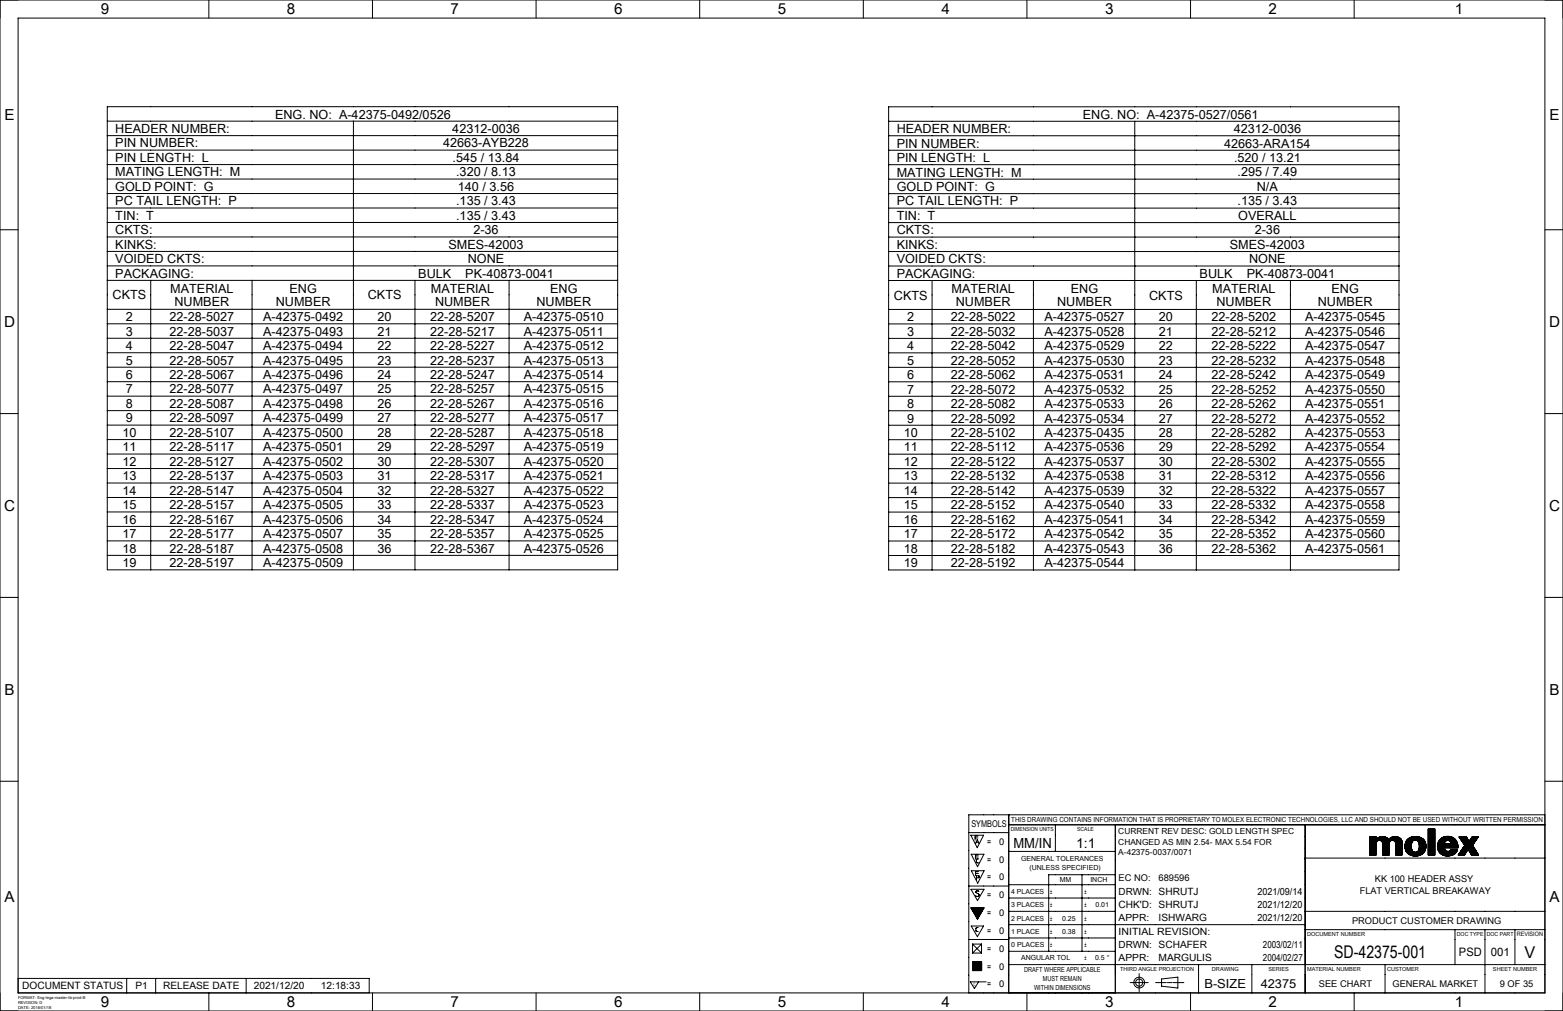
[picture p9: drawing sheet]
<svg xmlns="http://www.w3.org/2000/svg" width="432mm" height="279mm" viewBox="0 0 432 279" stroke-linecap="round" stroke-linejoin="round" font-family="sans-serif">
<g fill="none" stroke="#000" stroke-width=".28">
<path d="M0 0h431.8v279.4h-431.8zM5 5h421.8v269.4h-421.8zM57.7 0v5M102.9 0v5M148.1 0v5M193.3 0v5M238.5 0v5M283.7 0v5M328.9 0v5M374.1 0v5M29.6 29.5h141v128h-141zM29.6 33.5h141"/>
<path d="M29.6 37.5h141M97.6 33.5v124M245.5 29.5h141v128h-141zM245.5 33.5h141M245.5 37.5h141M313.5 33.5v124M29.6 41.5h141M29.6 45.5h141M29.6 49.5h141M29.6 53.5h141M29.6 57.5h141M245.5 41.5h141"/>
<path d="M245.5 45.5h141M245.5 49.5h141M245.5 53.5h141M245.5 57.5h141M0 63.5h5M29.6 73.5h141M29.6 77.5h141M29.6 61.5h141M29.6 65.5h141M29.6 69.5h141M41.6 77.5v80M69.6 77.5v80"/>
<path d="M114.6 77.5v80M140.6 77.5v80M245.5 61.5h141M245.5 65.5h141M245.5 69.5h141M245.5 73.5h141M245.5 77.5h141M257.5 77.5v80M285.5 77.5v80M330.5 77.5v80M356.5 77.5v80M426.8 63.5h5"/>
<path d="M29.6 85.5h141M29.6 89.5h141M29.6 93.5h141M29.6 97.5h141M245.5 85.5h141M245.5 89.5h141M245.5 93.5h141M245.5 97.5h141M0 114.3h5M29.6 101.5h141M29.6 105.5h141M29.6 109.5h141"/>
<path d="M29.6 113.5h141M29.6 117.5h141M245.5 101.5h141M245.5 105.5h141M245.5 109.5h141M245.5 113.5h141M245.5 117.5h141M426.8 114.3h5M29.6 137.5h141M29.6 121.5h141M29.6 125.5h141M29.6 129.5h141"/>
<path d="M29.6 133.5h141M245.5 137.5h141M245.5 121.5h141M245.5 125.5h141M245.5 129.5h141M245.5 133.5h141M29.6 141.5h141M29.6 145.5h141M29.6 149.5h141M29.6 153.5h141M245.5 141.5h141M245.5 145.5h141"/>
<path d="M245.5 149.5h141M245.5 153.5h141M0 165.1h5M426.8 165.1h5M0 215.9h5M426.8 215.9h5M267.6 230.1h11.1M268.2 230.8h3.5l-1.7 3.5zM268.3 236.1h3.5l-1.7 3.4zM269.4 231.6h.8M269.5 236.8h.7M269.5 233.1l.5-1.1 .4 1.1"/>
<path d="M269.7 232.8h.6M270.2 231.1h-.8v1.1M270.2 236.3h-.7v1.1M270.4 237.4h-.5l-.2 .3 .1 .6 .6 .2M278.7 225.2v49.2M278.7 227.9h148.1M278.7 235.3h29.4M291.6 227.9v7.4M308.1 227.9v46.5M360.6 227.9v46.5M360.6 237.1h66.2M378.4 236.3h1.8v-3.2a.89 .89 0 0 1 .9-.9 .89 .89 0 0 1 .9 .9v3.2"/>
<path d="M378.4 235.6l1.8-1.8-1.8 1.9M378.4 235.1l1.8-1.8-1.8 1.9M378.4 231.3h1.8M378.4 231.3v5M378.4 231.3h.1M378.5 231.3l-.1 .1M378.6 236.3l1.6-1.6-1.6 1.6M378.6 231.3l-.2 .2M378.7 231.3l-.3 .3M378.8 231.3l-.4 .4M378.9 231.3l-.5 .5M379.1 231.3l-.7 .7"/>
<path d="M379.2 231.3l-.8 .8M379.4 231.3l-1 1M379.5 231.3l-1.1 1.1M379.7 231.3l-1.3 1.3M379.8 231.3l-1.4 1.4M380 231.3l-1.6 1.6 1.6-1.6M380.1 231.3l-1.7 1.7M380.2 236.2l-.1 .1M380.2 236.1l-.2 .2M380.2 236l-.3 .3M380.2 235.9l-.4 .4M380.2 235.8l-.5 .5"/>
<path d="M380.2 235.7l-.5 .6 .5-.5M380.2 235.6l-.7 .7M380.2 235.5l-.8 .8M380.2 235.4l-.9 .9M380.2 235.3l-1 1M380.2 235.2l-1.1 1.1M380.2 235.1l-1.2 1.2M380.2 235l-1.3 1.3M380.2 234.8l-1.4 1.5 1.4-1.4M380.2 234.5l-1.8 1.8M380.2 234.4l-1.8 1.9M380.2 234.4l-1.8 1.8"/>
<path d="M380.2 234.2l-1.8 1.9M380.2 234.1l-1.8 1.9M380.2 234.1l-1.8 1.8M380.2 233.9l-1.8 1.9M380.2 233.6l-1.8 1.9M380.2 233.6l-1.8 1.8M380.2 233.5l-1.8 1.8M380.2 233.2l-1.8 1.8M380.2 231.3v.7a2.29 2.29 0 0 1 3.5 0M380.2 233l-1.8 1.9M380.2 231.9l-1.8 1.8M380.2 231.8l-1.8 1.8"/>
<path d="M380.2 231.7l-1.8 1.8M380.2 231.6l-1.8 1.9M380.2 231.5l-1.8 1.8M380.2 231.4l-1.8 1.8M380.2 231.3l-1.8 1.9M380.2 233l-1.8 1.8M380.3 232.8l-1.9 1.9M380.3 232.7l-1.9 1.9M380.6 231.6l-2.2 2.2M380.9 231.4l-2.5 2.5M381 231.4l-2.6 2.6M381.2 231.3l-2.8 2.8"/>
<path d="M381.4 231.2l-3 3M381.5 231.2l-3.1 3.1M381.6 231.2l-3.2 3.2M381.7 232.5l1.2-1.1-1.2 1.1M381.7 231.2l-3.3 3.3M381.8 231.2l-1.2 1.2M381.9 231.2l-1.2 1.1M382 236.3h1.8M382 231.2l-1.1 1.1M382.1 231.2l-1.1 1M382.2 231.2l-1.1 1M382.3 231.2l-1 1.1 1.1-1.1"/>
<path d="M382.4 236.3l1.4-1.3-1.3 1.3M382.7 231.3l-1.1 1.1 1-1.1-1.2 1M382.9 231.4l-1.1 1.2M383 231.5l-1.2 1.1M383.1 231.5l-1.2 1.2M383.1 231.5l-1.2 1.3M383.2 231.6l-1.3 1.3M383.3 236.3l.5-.4-.4 .4M383.3 231.7l-1.3 1.3M383.4 231.7l-1.4 1.5M383.5 231.8l-1.5 1.5M383.6 231.9l-1.6 1.6"/>
<path d="M383.6 231.9l-1.6 1.7M383.7 232l-1.7 1.6M383.8 233.1a.89 .89 0 0 1 .9-.9 .89 .89 0 0 1 .9 .9M383.8 236.2v.1M383.8 236.1l-.2 .2M383.8 236l-.3 .3M383.8 235.7l-.6 .6M383.8 235.6l-.7 .7M383.8 235.5l-.8 .8M383.8 235.4l-.9 .9M383.8 235.3l-1 1M383.8 235.2l-1.1 1.1"/>
<path d="M383.8 235.1l-1.2 1.2M383.8 234.8l-1.5 1.5M383.8 234.6l-1.7 1.7M383.8 234.5l-1.8 1.8M383.8 234.3l-1.8 1.9M383.8 234.2l-1.8 1.9M383.8 234.2l-1.8 1.8M383.8 234l-1.8 1.9M383.8 234l-1.8 1.8M383.8 233.9l-1.8 1.8M383.8 233.7l-1.8 1.9M383.8 233.7l-1.8 1.8"/>
<path d="M383.8 233.6l-1.8 1.8M383.8 233.4l-1.8 1.9M383.8 233.3l-1.8 1.9 1.8-1.8M383.8 233.1l-1.8 1.9M383.8 233.1l-1.8 1.8M383.8 233.1v3.2M383.8 232.9l-1.8 1.9M383.8 232.9l-1.8 1.8M384 232.6l-2 2.1M384.2 231.5l-2.2 2.3M384.5 231.4l-2.5 2.5M384.6 231.3l-2.6 2.6"/>
<path d="M384.8 231.3l-2.8 2.8M384.8 231.2l-2.8 2.9M385 231.2l-3 3M385 232.3l1.2-1-1.1 1.1M385.1 231.2l-3.1 3.2M385.2 231.2l-3.2 3.2M385.3 231.2l-3.3 3.3M385.5 231.2l-1.3 1.2M385.5 231.2l-1.1 1.1M385.6 236.3h1.7M385.6 233.1v3.2M385.6 231.2l-1.1 1.1"/>
<path d="M385.7 231.2l-1.1 1M385.8 231.2l-1.1 1M385.9 231.2l-1.1 1M385.9 231.2l-1 1.1M386 231.3l-1 1M386.2 231.3l-1 1.1M386.3 231.4l-1.1 1M386.4 231.4l-1.1 1M386.5 231.4l-1.1 1.2 1.1-1.1M386.5 236.3l.8-.8-.8 .8M386.6 231.5l-1.2 1.1M386.6 231.5l-1.1 1.2"/>
<path d="M386.7 231.6l-1.2 1.2M386.8 231.7l-1.2 1.2M386.8 231.7l-1.2 1.3M386.9 231.8l-1.3 1.3M387 231.8a2.3 2.3 0 0 0-3.3 .2M387 231.8l.3 .8v3.7M387 231.8l-1.4 1.5M387 231.9l-1.4 1.5M387.1 231.9l-1.5 1.5M387.1 232l-1.5 1.6M387.2 232l-1.6 1.7 1.6-1.6M387.2 232.2l-1.6 1.7"/>
<path d="M387.3 232.2l-1.7 1.8M387.3 232.3l-1.7 1.7M387.3 232.4l-1.7 1.8M387.3 232.5l-1.7 1.7M387.3 234.9l-1.3 1.4M387.3 234.8l-1.4 1.5M387.3 234.7l-1.6 1.6M387.3 234.6l-1.6 1.7M387.3 234.5l-1.7 1.8M387.3 234.4l-1.7 1.8M387.3 234.3l-1.7 1.8M387.3 234.2l-1.7 1.8"/>
<path d="M387.3 234.2l-1.7 1.7M387.3 234l-1.7 1.8M387.3 233.9l-1.7 1.8M387.3 233.9l-1.7 1.7M387.3 233.7l-1.7 1.8M387.3 233.6l-1.7 1.8M387.3 233.6l-1.7 1.7M387.3 233.4l-1.7 1.8M387.3 233.3l-1.7 1.8M387.3 233.3l-1.7 1.7M387.3 233.1l-1.7 1.8M387.3 233.1l-1.7 1.7"/>
<path d="M387.3 233l-1.7 1.8M387.3 232.8l-1.7 1.8M387.3 232.8l-1.7 1.7M387.3 232.7l-1.7 1.8M387.3 232.5l-1.7 1.8M387.3 236.3h.1M387.3 236.2l-.1 .1M387.3 236.1l-.2 .2M387.3 236l-.2 .3M387.3 235.9l-.4 .4M387.3 235.8l-.5 .5M387.3 235.7l-.6 .6"/>
<path d="M387.3 235.6l-.7 .7M387.3 235.3l-1 1M387.3 235.2l-1.1 1.1M387.3 235.1l-1.1 1.2M387.3 235l-1.3 1.3M388.5 235.3l.6 .7M389 231.8l-.3 .4M389.2 231.7l-.7 .7M389.3 236.1l.9-.9-.9 .9M389.5 231.5l-1.1 1.1M389.7 231.4l-1.4 1.4M389.8 231.4l-1.5 1.5"/>
<path d="M389.9 234l-1.4 1.4M389.9 233.9l-1.4 1.4M389.9 233.8l-1.4 1.5M389.9 233.7l-1.5 1.5M389.9 234.1l-1.3 1.4M389.9 234.2l-1.3 1.3M389.9 233.5l-1.5 1.6 1.5-1.5M389.9 234.3l-1.2 1.3M389.9 233.4l-1.6 1.6M389.9 234.4l-1.2 1.2M389.9 234.4l-1.2 1.3M389.9 233.3l-1.6 1.7"/>
<path d="M390 234.5l-1.2 1.2M390 231.3l-1.8 1.8M390 233.1l-1.7 1.8M390 234.6l-1.1 1.2 1.1-1.1M390 233l-1.7 1.8M390 234.7l-1.1 1.2M390 232.9l-1.8 1.8M390.1 234.8l-1.1 1.1M390.1 231.3l-1.9 1.9M390.1 234.9l-1.1 1M390.1 235l-1 1M390.1 232.7l-1.9 1.9"/>
<path d="M390.2 235.1l-1 1M390.2 231.3l-2 2M390.3 235.2l-.9 1M390.4 235.3l-.9 .9M390.4 231.2l-2.2 2.2M390.4 235.4l-.9 .8M390.4 231.2l-2.3 2.3M390.5 235.4l-.9 .9M390.5 235.4l-.8 .9M390.6 231.2l-2.5 2.4M390.6 235.5l-.9 .8M390.7 235.5l-.9 .9 1-.9"/>
<path d="M390.7 231.2l-2.6 2.6M390.8 231.2l-2.7 2.6M390.9 235.5l-1 .9M390.9 231.2l-2.8 2.8M390.9 235.5l-.9 .9M391 235.5l-.9 .9M391 231.2l-2.9 2.9M391.1 231.2l-3 2.9M391.2 235.5l-1 1M391.2 231.2l-3.1 3M391.2 235.5l-.9 1M391.3 231.2l-3.1 3.1"/>
<path d="M391.4 231.2l-3.2 3.2M391.4 235.4l-1.1 1.1M391.5 231.2l-3.3 3.3M391.6 232.4l1-.9-.9 .9M391.6 231.2l-1.1 1.1M391.7 231.2l-1 1M391.8 231.2l-.9 1M391.9 231.3l-1 .9M391.9 232.8a1.1 1.1 0 0 0-1.4-.5 1.1 1.1 0 0 0-.6 1.3l.2 1.3M391.9 232.8a2.16 2.16 0 0 1-.6 2.7 .98 .98 0 0 1-1.2-.6M391.9 231.3l-.8 .9M391.9 232.9l1.2-1.1-1.1 1.1"/>
<path d="M392 234.8l1.8-1.8-1.9 2M392 231.3l-.9 .9M392.1 234.4l1.6-1.6-1.7 1.7M392.1 233.3l1.3-1.2-1.3 1.3M392.1 231.3l-.9 .9M392.2 231.3l-.8 .9 .9-.8M392.5 231.5l-1.1 .8M392.7 231.6l-1 .9M392.7 231.6l-.9 .9M392.8 231.6l-1 1M392.9 231.7l-1 1 1-1M392.9 231.7a2.97 2.97 0 0 0-4.8 2.2l.4 1.4"/>
<path d="M392.9 231.7l.7 .7M392.9 236l-1 .5-1.1 .1-1.7-.6M393 231.7l-1.1 1.1M393.1 231.9l-1.1 1.1M393.2 231.9l-1.2 1.2M393.2 232l-1.2 1.2M393.3 232l-1.3 1.3M393.4 232.1l-1.3 1.4M393.5 232.2l-1.4 1.4M393.5 232.2l-1.4 1.5M393.5 235.4l-.6 .6M393.5 232.3l-1.4 1.5"/>
<path d="M393.6 232.4l-1.5 1.5M393.6 232.4a2.85 2.85 0 0 1-.7 3.6M393.6 232.4l-1.5 1.6M393.6 232.5l-1.5 1.6M393.7 235.2l-1 1M393.7 232.6l-1.6 1.6M393.7 232.6l-1.6 1.7M393.7 235.1l-1.2 1.1M393.8 232.9l-1.8 1.8M393.8 234.9l-1.5 1.4M393.8 234.8l-1.6 1.6M393.8 233.1l-2 2.1"/>
<path d="M393.9 234.6l-1.9 1.8M393.9 233.1l-3.4 3.4 1.1-1.2M393.9 233.2l-3.3 3.4M393.9 234.5l-2 2M393.9 233.3l-3.2 3.3M393.9 234.4l-2.1 2.1M393.9 233.4l-3.2 3.2M393.9 234.3l-2.2 2.2M393.9 233.5l-3.1 3.1M393.9 233.6l-3 3M393.9 234.1l-2.4 2.5M393.9 233.6l-2.9 3"/>
<path d="M394 234.1l-2.6 2.5M394 233.8l-2.9 2.8M394 233.9l-2.7 2.7M394 233.9l-2.8 2.7M394.6 234.8l1.8-1.7-1.8 1.8M394.6 233.4l1.8-1.7-1.8 1.9M394.6 229.5l.4-.4-.4 .5M394.6 229.1h1.8M394.6 229.1v7.2M394.6 229.1h.1M394.7 229.1l-.1 .2M394.8 229.1l-.2 .2"/>
<path d="M394.8 229.1l-.2 .3M394.9 229.1l-.3 .3M395.1 229.1l-.5 .6M395.2 229.1l-.6 .6M395.3 229.1l-.7 .8M395.4 229.1l-.8 .9M395.5 229.1l-.9 .9M395.6 229.1l-1 1.1M395.7 229.1l-1.1 1.2M395.8 229.1l-1.2 1.2M395.9 229.1l-1.3 1.3M396 229.1l-1.4 1.4"/>
<path d="M396.1 229.1l-1.5 1.5M396.2 229.1l-1.6 1.6M396.3 229.1l-1.7 1.7M396.4 236.2l-.2 .1M396.4 236l-.3 .3M396.4 235.9l-.4 .4M396.4 235.8l-.5 .5M396.4 235.7l-.6 .6M396.4 235.6l-.7 .7M396.4 235.5l-.8 .8M396.4 235.4l-.9 .9M396.4 235.3l-1 1"/>
<path d="M396.4 235.2l-1.1 1.1M396.4 235l-1.3 1.3M396.4 234.9l-1.4 1.4M396.4 234.7l-1.6 1.6M396.4 234.6l-1.7 1.7M396.4 234.4l-1.8 1.9M396.4 234.3l-1.8 1.9M396.4 234.3l-1.8 1.8M396.4 234.1l-1.8 1.9M396.4 234.1l-1.8 1.8M396.4 234l-1.8 1.8M396.4 233.8l-1.8 1.9"/>
<path d="M396.4 233.8l-1.8 1.8M396.4 233.7l-1.8 1.8M396.4 233.5l-1.8 1.9M396.4 233.5l-1.8 1.8M396.4 233.4l-1.8 1.8M396.4 233.3l-1.8 1.8M396.4 233.2l-1.8 1.9M396.4 232.9l-1.8 1.9M396.4 232.8l-1.8 1.8M396.4 232.7l-1.8 1.8M396.4 232.6l-1.8 1.9M396.4 232.5l-1.8 1.8"/>
<path d="M396.4 232.4l-1.8 1.8M396.4 232.3l-1.8 1.9M396.4 232.2l-1.8 1.8M396.4 232.1l-1.8 1.9M396.4 232l-1.8 1.9M396.4 231.9l-1.8 1.8M396.4 231.8l-1.8 1.9M396.4 231.5l-1.8 1.9M396.4 231.3l-1.8 2 1.8-1.9M396.4 231.2l-1.8 1.9M396.4 231.1l-1.8 1.9M396.4 231l-1.8 1.9"/>
<path d="M396.4 230.9l-1.8 1.9M396.4 230.8l-1.8 1.9M396.4 230.7l-1.8 1.9M396.4 230.6l-1.8 1.9M396.4 230.4l-1.8 2 1.8-1.9M396.4 230.4l-1.8 1.8M396.4 230.2l-1.8 1.9M396.4 230.1l-1.8 1.9M396.4 229.9l-1.8 2 1.8-1.8M396.4 229.8l-1.8 1.9M396.4 229.8l-1.8 1.8M396.4 229.6l-1.8 1.9"/>
<path d="M396.4 229.5l-1.8 1.9M396.4 229.5l-1.8 1.8M396.4 229.3l-1.8 1.9M396.4 229.3l-1.8 1.8M396.4 229.2l-1.8 1.8M396.4 229.1l-1.8 1.8M396.4 229.1v7.2h-1.8M397.1 234.2a2.92 2.92 0 0 0 2.5 2.3 2.92 2.92 0 0 0 3-1.7M397.3 232.7l-.2 1.5M398.2 231.6l-.6 .6M398.5 231.4l-1.1 1.1M398.8 231.3l-1.5 1.5"/>
<path d="M398.9 231.3l-1.6 1.6M399 231.2l-1.7 1.8M399.1 233.1l-1.8 1.9 1.8-1.8M399.1 234.4l-1.3 1.3 1.3-1.2M399.1 233l-1.8 1.9M399.1 232.9l-1.8 1.9M399.1 234.5l-1.2 1.3M399.1 234.6l-1.1 1.3 1.2-1.2M399.2 232.7l-2 2M399.2 234.8l-1.2 1.1M399.2 233.3l-1.8 1.8M399.2 231.2l-2 2"/>
<path d="M399.2 234.8l-1.1 1.2M399.3 234.9l-1.2 1.1M399.3 231.2l-2.1 2.1M399.3 234.9l-1.1 1.1M399.4 235l-1.1 1.1M399.4 233.3l-2 1.9M399.4 232.5a.9 .9 0 0 1 1-.1 .9 .9 0 0 1 .5 .9h-1.8zM399.4 235.1l-1.1 1M399.4 231.2l-2.2 2.2M399.5 233.3l-2 2 2-2M399.5 235.1l-1.1 1.1M399.5 231.2l-2.4 2.3"/>
<path d="M399.6 235.2l-1.1 1M399.6 231.1l-2.5 2.5M399.7 233.3l-2.2 2.1M399.7 231.1l-2.6 2.7M399.8 233.3l-2.2 2.2M399.8 235.3l-1.2 1M399.8 231.1l-2.7 2.7M399.9 235.3l-1.1 1.1M399.9 231.1l-2.8 2.8M400 233.3l-2.3 2.3M400 235.3l-1.2 1.1M400 231.1l-2.9 3"/>
<path d="M400.1 235.3l-1.2 1.1M400.1 233.3l-2.4 2.3M400.1 231.1l-3 3M400.1 233.3l-2.4 2.4M400.1 235.3l-1.1 1.1M400.2 231.1l-3.1 3.1M400.3 233.3l-1.1 1M400.3 235.3l-1.3 1.2M400.3 233.3l-1 1M400.3 231.2l-3.1 3.1M400.4 231.2l-3.2 3.2M400.4 233.3l-1.1 1"/>
<path d="M400.5 231.2l-3.3 3.3M400.5 235.1l-1.4 1.4M400.6 233.3l-1.1 1M400.6 233.3l-1 1 1.1-1M400.6 231.2l-3.4 3.4M400.7 234.3l1.7-1.7-1.7 1.7M400.7 235l.2-.2-1.7 1.7M400.7 231.2l-1.2 1.2M400.8 231.2l-1.1 1.1M400.8 233l1.2-1.1-1.1 1.2M400.9 231.3l.7 .3 .8 .9M400.9 231.3a2.8 2.8 0 0 0-3.6 1.4"/>
<path d="M400.9 231.3l-1.1 1M401 231.3l-1.1 1M401 231.3l-.9 1M401 234.8l-1.7 1.7M401.1 231.3l-1 1M401.1 234.8l-1.7 1.7M401.1 231.4l-.9 .9M401.1 234.3l1.5-1.4-1.4 1.4M401.2 234.8l-1.7 1.7M401.2 231.4l-.9 .9M401.3 231.4l-1 .9M401.3 234.8l-1.7 1.7"/>
<path d="M401.3 231.5l-.8 .9 .9-.9M401.4 234.8l-1.7 1.7M401.5 234.8l-1.8 1.7M401.5 231.5l-1 1M401.5 231.6l-.9 .9M401.6 231.6l-1 1M401.6 234.8l-1.8 1.7M401.7 234.8l-1.7 1.7M401.7 231.7l-1 .9M401.7 231.7l-1 1M401.8 231.7l-1 1.1M401.8 234.8l-1.8 1.7"/>
<path d="M401.8 231.8l-1 1M401.9 231.8l-1.1 1.1M401.9 234.8l-1.8 1.7M401.9 231.9l-1.1 1.1M402 234.8l-1.7 1.7 1.8-1.7M402.1 232l-2.3 2.3M402.1 232.1l-2.2 2.2M402.1 234.8l-1.6 1.7M402.2 232.2l-2.1 2.1M402.3 232.3l-2.1 2M402.3 234.8l-1.8 1.7M402.3 232.3l-1.9 2"/>
<path d="M402.3 235.5l-.4 .5M402.3 232.4l-1.9 1.9M402.4 232.5l-1.9 1.8M402.4 234.8l-1.7 1.7M402.4 232.5l.4 1.8M402.4 235.4l-.7 .7M402.4 234.8l-1.6 1.6M402.5 232.7l-1.7 1.6M402.5 232.7l-1.6 1.6M402.5 235.3l-.9 .9M402.5 232.8l-1.5 1.5M402.6 234.8l-1.7 1.6"/>
<path d="M402.6 235.1l-1.2 1.2M402.6 233l-1.3 1.3M402.6 235l-1.3 1.3M402.6 234.8l-1.5 1.6M402.6 233.1l-1.2 1.2M402.7 233.1l-1.2 1.2M402.7 233.2l-1.1 1.1M402.7 234.3h.1M402.7 233.3l-1 1M402.7 233.4l-.9 .9M402.7 233.5l-.8 .8M402.7 233.5l-.7 .8"/>
<path d="M402.8 233.6l-.7 .7M402.8 233.7l-.6 .6M402.8 233.8l-.5 .5M402.8 233.9l-.4 .4M402.8 234l-.3 .3M402.8 234.1l-.2 .2M402.8 234.3h-3.7a.92 .92 0 0 0 .6 .9 .92 .92 0 0 0 1.1-.4h1.8M402.8 236.3h1.8M403 236.1l4.9-4.8-5 5M403.1 231.3h2M403.1 231.3l1.6 2.3-1.9 2.7M403.1 231.3h.1"/>
<path d="M403.2 231.3v.1M403.4 231.3l-.2 .2M403.4 231.3l-.2 .2 .3-.2M403.6 231.3l-.3 .3M403.7 231.3l-.4 .3M403.8 231.3l-.4 .4M403.9 234.7l3.5-3.4-3.6 3.6M404 231.3l-.6 .5M404.1 231.3l-.6 .6 .6-.6M404.3 231.3l-.7 .7M404.4 233.2l1.2-1.1-1.2 1.2M404.4 231.3l-.8 .8"/>
<path d="M404.6 231.3l-.9 .9M404.6 233.5l1.2-1.1-1.2 1.2M404.6 236.3l1-1.6 .9 1.6M404.6 236.2v.1M404.7 231.3l-1 .9M404.7 236.1l-.2 .2M404.7 231.3l-1 1M404.8 235.9l-.3 .4M404.9 231.3l-1.1 1.1M404.9 235.8l-.5 .5M405 231.3l-1.1 1.2M405.1 231.3l.7 1.2 .9-1.2"/>
<path d="M405.1 231.3l-1.2 1.2M405.1 235.5l-.8 .8M405.1 231.4l-1.2 1.2M405.2 231.4l-1.2 1.2M405.2 231.5l-1.2 1.2M405.2 235.3l-1 1M405.3 231.7l-1.2 1M405.3 231.7l-1.1 1.2M405.4 231.8l-1.2 1.2M405.4 235l-1.3 1.3M405.4 231.9l-1.1 1.1M405.5 231.9l-1.2 1.2"/>
<path d="M405.5 232l-1.1 1.2M405.6 232.1l-1.1 1.2M405.7 232.2l-1.2 1.2M405.7 232.3l-1.2 1.2M405.7 235l1.2-1.2-1.1 1.2M405.8 232.4l-1.3 1.4M406.1 235.5l1.2-1.1-1.2 1.2M406.4 236l1.2-1.1-1.2 1.2M406.4 231.8l.5-.5-.7 .6M406.5 236.3h2M406.7 231.3h1.7l-1.6 2.3M406.7 231.3v.1"/>
<path d="M406.8 231.3l-.3 .3M406.8 233.6l1.7 2.7M406.8 233.6l-1.1 1.2 1.2-1.1M406.9 233.7l-1.2 1.2M407 233.9l-1.2 1.2M407 231.3l-1 1M407 234l-1.1 1.1M407.1 234l-1.2 1.2M407.1 231.3l-2.7 2.6M407.1 234.1l-1.1 1.2 1.1-1.2M407.2 236.3l.8-.8-.8 .8M407.2 234.2l-1.2 1.2"/>
<path d="M407.2 231.3l-3 3M407.2 234.3l-1.1 1.2M407.2 233l-3.2 3.3 3.1-3.1M407.3 234.4l-1.2 1.2M407.4 234.5l-1.2 1.2M407.4 234.6l-1.1 1.2 1.1-1.2M407.5 234.7l-1.2 1.2M407.5 231.3l-3.9 3.9M407.5 234.7l-1.2 1.3M407.5 232.6l-3.7 3.7M407.6 231.3l-4.2 4.1M407.6 234.9l-1.2 1.2"/>
<path d="M407.6 236.3l.6-.5-.5 .5M407.6 235l-1.1 1.2M407.7 231.3l-4.5 4.5M407.7 235l-1.2 1.3M407.7 235.1l-1.1 1.2M407.8 235.1l-1.2 1.2M407.8 232.2l-4.1 4.1M407.8 235.2l-1.1 1.1M407.9 235.3l-1 1M407.9 235.4l-.9 .9M407.9 232l-4.3 4.3M408 231.3l-5.1 5"/>
<path d="M408 235.6l-.7 .7M408.1 235.6l-.7 .7M408.1 236.3l.2-.2-.2 .2M408.1 231.3l-5.1 5M408.1 235.7l-.6 .6M408.2 231.3l-5 5M408.2 236.3l.2-.1-.2 .1M408.2 235.9l-.4 .4M408.2 235.9l-.3 .4M408.3 236l-.3 .3 .3-.3M408.3 231.3l-5.1 5M408.4 231.4l-4.9 4.9 4.7-4.7"/>
<path d="M408.4 236.2l-.1 .1M408.4 231.3l-5.1 5M408.4 236.2v.1M408.4 236.3h.1M426.8 225.2h-159.2v49.2M267.6 244.9h11.1M267.6 259.6h11.1M268.2 250.9h3.7l-1.9 3.2zM268.2 245.8h3.7l-1.9 3.1zM268.3 255.9h3.4l-1.7 3zM268.3 240.6h3.6l-1.8 3.5zM268.4 250.9l-.1 .1"/>
<path d="M268.6 250.9l-.2 .2M268.9 250.9l-.4 .4M269.2 250.9l-.6 .6M269.5 250.9l-.8 .8M269.5 241.4h.8M269.7 250.9l-.9 .9M269.8 242.6h.6l.1-.5-.7-.1v1.1M270 250.9l-1.1 1.1M270.3 256.3l-.5 .1-.2 .3 .1 .6 .6 .1M270.3 250.9l-1.3 1.3M270.3 253.6l-.3 .3M270.3 240.9h-.8v1.1"/>
<path d="M270.4 246.4a.42 .42 0 0 0-.5-.2 .42 .42 0 0 0-.2 .5l.6 .3a.48 .48 0 0 1-.1 .8 .48 .48 0 0 1-.7-.3M270.6 250.9l-1.5 1.5M270.7 253l-.8 .8M270.8 250.9l-1.6 1.6M271 252.3l-1.2 1.3M271.1 250.9l-1.8 1.8M271.4 250.9l-2 2M271.4 251.7l-1.7 1.7M271.7 250.9l-2.2 2.2M271.8 251l-2.2 2.2M278.7 251.9h29.4M278.7 255.5h81.9"/>
<path d="M278.7 244.5h29.4M278.7 248.2h29.4M278.7 259.2h29.4M298.9 241.7v21.2M308.1 241.7h-18.4v21.2M360.6 251.9h66.2M360.6 256.9h66.2M402 256.9v9.7M410.2 256.9v17.5M418.5 256.9v9.7M5 270.4h97v4M35 270.4v4"/>
<path d="M43 270.4v4M57.7 274.4v5M68 270.4v4M102.9 274.4v5M148.1 274.4v5M193.3 274.4v5M238.5 274.4v5M268.7 260.9h2.5M268.7 260.9v2.5M268.7 263.4h2.5M268.7 260.9l2.5 2.5M268.7 266.6h2.5"/>
<path d="M268.7 265.8h2.5v2.4h-2.5zM268.7 266.5h2.5M268.7 266.2h2.5M268.7 268.1h2.5M268.7 266.7h2.5M268.7 267h2.5M268.7 267.7h2.5M268.7 268.2h2.5M268.7 265.8h2.5M268.7 268h2.5M268.7 267.1h2.5M268.7 265.9h2.5"/>
<path d="M268.7 267.8h2.5M268.7 266.9h2.5M268.7 266.4h2.5M268.7 267.3h2.5M268.7 266.8h2.5M268.7 266.3h2.5M268.7 267.9h2.5M268.7 266h2.5M268.7 267.6h2.5M268.7 267.2h2.5M268.7 267.5h2.5M268.7 267.4h2.5"/>
<path d="M268.7 266.1h2.5M270.3 271.3l-1.1 1.9-1.2-1.9h4.4M271.2 260.9v2.5M271.2 260.9l-2.5 2.5M278.7 266.6h148.1M278.7 262.9h29.4M283.7 274.4v5M312.2 271.5h2M314.4 271.5h.7M314.7 269v2M314.7 271.2v.7M314.7 272.1v1.9"/>
<path d="M315.3 271.5h1.9M319.2 271.5h3M320.9 270.5l4.5-.5v3l-4.5-.5zM322.5 271.5h1.3M324.1 271.5h2.9M328.9 274.4v5M331.1 266.6v7.8M345.8 266.6v7.8M374.1 274.4v5M382.6 266.6v7.8"/>
<circle cx="314.7" cy="271.5" r="1.5"/>
<circle cx="314.7" cy="271.5" r="1"/>
</g>
<text font-size="4.8" x="368.6" y="264.8">SD-42375-001</text>
<text font-size="4.5" x="421.2" y="264.7">V</text>
<g font-size="4.2">
<text x="27.8" y="4">9</text>
<text x="79.3" y="4">8</text>
<text x="124.5" y="4">7</text>
<text x="169.7" y="4">6</text>
<text x="214.9" y="4">5</text>
<text x="260.1" y="4">4</text>
<text x="305.3" y="4">3</text>
<text x="350.5" y="4">2</text>
<text x="401.9" y="4">1</text>
<text x="1.3" y="33.3">E</text>
<text x="428.1" y="33.3">E</text>
<text x="1.1" y="90.4">D</text>
<text x="427.9" y="90.4">D</text>
<text x="1.1" y="141.2">C</text>
<text x="427.9" y="141.2">C</text>
<text x="1.3" y="192">B</text>
<text x="428.1" y="192">B</text>
<text x="1.3" y="249.2">A</text>
<text x="428.1" y="249.2">A</text>
<text x="27.8" y="278.4">9</text>
<text x="79.3" y="278.4">8</text>
<text x="124.5" y="278.4">7</text>
<text x="169.7" y="278.4">6</text>
<text x="214.9" y="278.4">5</text>
<text x="260.1" y="278.4">4</text>
<text x="305.3" y="278.4">3</text>
<text x="350.5" y="278.4">2</text>
<text x="401.9" y="278.4">1</text>
</g>
<g font-size="3.9">
<text x="280" y="234.4">MM/IN</text>
<text x="297.3" y="234.4">1:1</text>
</g>
<g font-size="3.5">
<text x="76" y="32.8">ENG. NO: A-42375-0492/0526</text>
<text x="299.2" y="32.8">ENG. NO: A-42375-0527/0561</text>
<text x="31.9" y="40.7">PIN NUMBER:</text>
<text x="31.9" y="36.7">HEADER NUMBER:</text>
<text x="122.4" y="40.7">42663-AYB228</text>
<text x="125" y="36.7">42312-0036</text>
<text x="247.7" y="40.8">PIN NUMBER:</text>
<text x="247.7" y="36.8">HEADER NUMBER:</text>
<text x="338.2" y="40.8">42663-ARA154</text>
<text x="340.8" y="36.8">42312-0036</text>
<text x="31.9" y="44.8">PIN LENGTH: L</text>
<text x="125.1" y="44.7">.545 / 13.84</text>
<text x="247.7" y="44.8">PIN LENGTH: L</text>
<text x="340.9" y="44.8">.520 / 13.21</text>
<text x="31.9" y="52.8">GOLD POINT: G</text>
<text x="31.9" y="48.8">MATING LENGTH: M</text>
<text x="126" y="48.7">.320 / 8.13</text>
<text x="126.5" y="52.7">140 / 3.56</text>
<text x="247.7" y="52.8">GOLD POINT: G</text>
<text x="247.7" y="48.8">MATING LENGTH: M</text>
<text x="341.9" y="48.8">.295 / 7.49</text>
<text x="347.2" y="52.8">N/A</text>
<text x="31.9" y="56.8">PC TAIL LENGTH: P</text>
<text x="126" y="56.7">.135 / 3.43</text>
<text x="247.7" y="56.8">PC TAIL LENGTH: P</text>
<text x="341.9" y="56.8">.135 / 3.43</text>
<text x="31.9" y="60.7">TIN: T</text>
<text x="31.9" y="64.8">CKTS:</text>
<text x="126" y="60.7">.135 / 3.43</text>
<text x="130.8" y="64.7">2-36</text>
<text x="247.7" y="60.8">TIN: T</text>
<text x="247.7" y="64.8">CKTS:</text>
<text x="342.1" y="60.8">OVERALL</text>
<text x="346.6" y="64.8">2-36</text>
<text x="31.9" y="68.8">KINKS:</text>
<text x="123.9" y="68.8">SMES-42003</text>
<text x="247.7" y="68.8">KINKS:</text>
<text x="339.7" y="68.8">SMES-42003</text>
<text x="31.9" y="76.8">PACKAGING:</text>
<text x="31.9" y="72.8">VOIDED CKTS:</text>
<text x="115.5" y="76.7">BULK</text>
<text x="128.6" y="76.7">PK-40873-0041</text>
<text x="129.2" y="72.8">NONE</text>
<text x="247.7" y="76.8">PACKAGING:</text>
<text x="247.7" y="72.8">VOIDED CKTS:</text>
<text x="331.4" y="76.8">BULK</text>
<text x="344.4" y="76.8">PK-40873-0041</text>
<text x="345.1" y="72.8">NONE</text>
<text x="31.1" y="82.8">CKTS</text>
<text x="47" y="81">MATERIAL</text>
<text x="80" y="81">ENG</text>
<text x="101.6" y="82.8">CKTS</text>
<text x="119" y="81">MATERIAL</text>
<text x="152" y="81">ENG</text>
<text x="247" y="82.8">CKTS</text>
<text x="262.9" y="81">MATERIAL</text>
<text x="295.8" y="81.1">ENG</text>
<text x="317.5" y="82.8">CKTS</text>
<text x="334.9" y="81">MATERIAL</text>
<text x="367.8" y="81.1">ENG</text>
<text x="34.8" y="88.7">2</text>
<text x="46.8" y="88.7">22-28-5027</text>
<text x="48.2" y="84.5">NUMBER</text>
<text x="72.7" y="88.7">A-42375-0492</text>
<text x="76.2" y="84.5">NUMBER</text>
<text x="104.3" y="88.7">20</text>
<text x="118.8" y="88.7">22-28-5207</text>
<text x="120.2" y="84.5">NUMBER</text>
<text x="144.7" y="88.7">A-42375-0510</text>
<text x="148.2" y="84.5">NUMBER</text>
<text x="250.7" y="88.8">2</text>
<text x="262.7" y="88.8">22-28-5022</text>
<text x="264.1" y="84.5">NUMBER</text>
<text x="288.6" y="88.8">A-42375-0527</text>
<text x="292.1" y="84.5">NUMBER</text>
<text x="320.2" y="88.8">20</text>
<text x="334.7" y="88.8">22-28-5202</text>
<text x="336.1" y="84.5">NUMBER</text>
<text x="360.6" y="88.8">A-42375-0545</text>
<text x="364.1" y="84.5">NUMBER</text>
<text x="34.8" y="92.7">3</text>
<text x="46.8" y="92.7">22-28-5037</text>
<text x="72.7" y="92.7">A-42375-0493</text>
<text x="104.3" y="92.7">21</text>
<text x="118.8" y="92.7">22-28-5217</text>
<text x="144.7" y="92.7">A-42375-0511</text>
<text x="250.7" y="92.8">3</text>
<text x="262.7" y="92.8">22-28-5032</text>
<text x="288.6" y="92.8">A-42375-0528</text>
<text x="320.2" y="92.8">21</text>
<text x="334.7" y="92.8">22-28-5212</text>
<text x="360.6" y="92.8">A-42375-0546</text>
<text x="34.8" y="96.7">4</text>
<text x="34.8" y="100.7">5</text>
<text x="46.8" y="96.7">22-28-5047</text>
<text x="46.8" y="100.7">22-28-5057</text>
<text x="72.7" y="96.7">A-42375-0494</text>
<text x="72.7" y="100.7">A-42375-0495</text>
<text x="104.3" y="96.7">22</text>
<text x="104.3" y="100.7">23</text>
<text x="118.8" y="96.7">22-28-5227</text>
<text x="118.8" y="100.7">22-28-5237</text>
<text x="144.7" y="96.7">A-42375-0512</text>
<text x="144.7" y="100.7">A-42375-0513</text>
<text x="250.7" y="96.8">4</text>
<text x="250.7" y="100.8">5</text>
<text x="262.7" y="96.8">22-28-5042</text>
<text x="262.7" y="100.8">22-28-5052</text>
<text x="288.6" y="96.8">A-42375-0529</text>
<text x="288.6" y="100.8">A-42375-0530</text>
<text x="320.2" y="96.8">22</text>
<text x="320.2" y="100.8">23</text>
<text x="334.7" y="96.8">22-28-5222</text>
<text x="334.7" y="100.8">22-28-5232</text>
<text x="360.6" y="96.8">A-42375-0547</text>
<text x="360.6" y="100.8">A-42375-0548</text>
<text x="34.8" y="104.7">6</text>
<text x="46.8" y="104.7">22-28-5067</text>
<text x="72.7" y="104.7">A-42375-0496</text>
<text x="104.3" y="104.7">24</text>
<text x="118.8" y="104.7">22-28-5247</text>
<text x="144.7" y="104.7">A-42375-0514</text>
<text x="250.7" y="104.8">6</text>
<text x="262.7" y="104.8">22-28-5062</text>
<text x="288.6" y="104.8">A-42375-0531</text>
<text x="320.2" y="104.8">24</text>
<text x="334.7" y="104.8">22-28-5242</text>
<text x="360.6" y="104.8">A-42375-0549</text>
<text x="34.8" y="108.7">7</text>
<text x="34.8" y="112.7">8</text>
<text x="46.8" y="108.7">22-28-5077</text>
<text x="46.8" y="112.7">22-28-5087</text>
<text x="72.7" y="108.7">A-42375-0497</text>
<text x="72.7" y="112.7">A-42375-0498</text>
<text x="104.3" y="108.7">25</text>
<text x="104.3" y="112.7">26</text>
<text x="118.8" y="108.7">22-28-5257</text>
<text x="118.8" y="112.7">22-28-5267</text>
<text x="144.7" y="108.7">A-42375-0515</text>
<text x="144.7" y="112.7">A-42375-0516</text>
<text x="250.7" y="108.8">7</text>
<text x="250.7" y="112.8">8</text>
<text x="262.7" y="108.8">22-28-5072</text>
<text x="262.7" y="112.8">22-28-5082</text>
<text x="288.6" y="108.8">A-42375-0532</text>
<text x="288.6" y="112.8">A-42375-0533</text>
<text x="320.2" y="108.8">25</text>
<text x="320.2" y="112.8">26</text>
<text x="334.7" y="108.8">22-28-5252</text>
<text x="334.7" y="112.8">22-28-5262</text>
<text x="360.6" y="108.8">A-42375-0550</text>
<text x="360.6" y="112.8">A-42375-0551</text>
<text x="34.8" y="116.7">9</text>
<text x="46.8" y="116.7">22-28-5097</text>
<text x="72.7" y="116.7">A-42375-0499</text>
<text x="104.3" y="116.7">27</text>
<text x="118.8" y="116.7">22-28-5277</text>
<text x="144.7" y="116.7">A-42375-0517</text>
<text x="250.7" y="116.8">9</text>
<text x="262.7" y="116.8">22-28-5092</text>
<text x="288.6" y="116.8">A-42375-0534</text>
<text x="320.2" y="116.8">27</text>
<text x="334.7" y="116.8">22-28-5272</text>
<text x="360.6" y="116.8">A-42375-0552</text>
<text x="33.8" y="120.7">10</text>
<text x="33.8" y="124.7">11</text>
<text x="46.8" y="120.7">22-28-5107</text>
<text x="46.8" y="124.7">22-28-5117</text>
<text x="72.7" y="120.7">A-42375-0500</text>
<text x="72.7" y="124.7">A-42375-0501</text>
<text x="104.3" y="120.7">28</text>
<text x="104.3" y="124.7">29</text>
<text x="118.8" y="120.7">22-28-5287</text>
<text x="118.8" y="124.7">22-28-5297</text>
<text x="144.7" y="120.7">A-42375-0518</text>
<text x="144.7" y="124.7">A-42375-0519</text>
<text x="249.7" y="120.8">10</text>
<text x="249.7" y="124.8">11</text>
<text x="262.7" y="120.8">22-28-5102</text>
<text x="262.7" y="124.8">22-28-5112</text>
<text x="288.6" y="120.8">A-42375-0435</text>
<text x="288.6" y="124.8">A-42375-0536</text>
<text x="320.2" y="120.8">28</text>
<text x="320.2" y="124.8">29</text>
<text x="334.7" y="120.8">22-28-5282</text>
<text x="334.7" y="124.8">22-28-5292</text>
<text x="360.6" y="120.8">A-42375-0553</text>
<text x="360.6" y="124.8">A-42375-0554</text>
<text x="33.8" y="128.7">12</text>
<text x="46.8" y="128.7">22-28-5127</text>
<text x="72.7" y="128.7">A-42375-0502</text>
<text x="104.3" y="128.7">30</text>
<text x="118.8" y="128.7">22-28-5307</text>
<text x="144.7" y="128.7">A-42375-0520</text>
<text x="249.7" y="128.8">12</text>
<text x="262.7" y="128.8">22-28-5122</text>
<text x="288.6" y="128.8">A-42375-0537</text>
<text x="320.2" y="128.8">30</text>
<text x="334.7" y="128.8">22-28-5302</text>
<text x="360.6" y="128.8">A-42375-0555</text>
<text x="33.8" y="132.7">13</text>
<text x="33.8" y="136.7">14</text>
<text x="46.8" y="132.7">22-28-5137</text>
<text x="46.8" y="136.7">22-28-5147</text>
<text x="72.7" y="132.7">A-42375-0503</text>
<text x="72.7" y="136.7">A-42375-0504</text>
<text x="104.3" y="132.7">31</text>
<text x="104.3" y="136.7">32</text>
<text x="118.8" y="132.7">22-28-5317</text>
<text x="118.8" y="136.7">22-28-5327</text>
<text x="144.7" y="132.7">A-42375-0521</text>
<text x="144.7" y="136.7">A-42375-0522</text>
<text x="249.7" y="132.8">13</text>
<text x="249.7" y="136.8">14</text>
<text x="262.7" y="132.8">22-28-5132</text>
<text x="262.7" y="136.8">22-28-5142</text>
<text x="288.6" y="132.8">A-42375-0538</text>
<text x="288.6" y="136.8">A-42375-0539</text>
<text x="320.2" y="132.8">31</text>
<text x="320.2" y="136.8">32</text>
<text x="334.7" y="132.8">22-28-5312</text>
<text x="334.7" y="136.8">22-28-5322</text>
<text x="360.6" y="132.8">A-42375-0556</text>
<text x="360.6" y="136.8">A-42375-0557</text>
<text x="33.8" y="140.7">15</text>
<text x="46.8" y="140.7">22-28-5157</text>
<text x="72.7" y="140.7">A-42375-0505</text>
<text x="104.3" y="140.7">33</text>
<text x="118.8" y="140.7">22-28-5337</text>
<text x="144.7" y="140.7">A-42375-0523</text>
<text x="249.7" y="140.8">15</text>
<text x="262.7" y="140.8">22-28-5152</text>
<text x="288.6" y="140.8">A-42375-0540</text>
<text x="320.2" y="140.8">33</text>
<text x="334.7" y="140.8">22-28-5332</text>
<text x="360.6" y="140.8">A-42375-0558</text>
<text x="33.8" y="144.7">16</text>
<text x="33.8" y="148.7">17</text>
<text x="46.8" y="144.7">22-28-5167</text>
<text x="46.8" y="148.7">22-28-5177</text>
<text x="72.7" y="144.7">A-42375-0506</text>
<text x="72.7" y="148.7">A-42375-0507</text>
<text x="104.3" y="144.7">34</text>
<text x="104.3" y="148.7">35</text>
<text x="118.8" y="144.7">22-28-5347</text>
<text x="118.8" y="148.7">22-28-5357</text>
<text x="144.7" y="144.7">A-42375-0524</text>
<text x="144.7" y="148.7">A-42375-0525</text>
<text x="249.7" y="144.8">16</text>
<text x="249.7" y="148.8">17</text>
<text x="262.7" y="144.8">22-28-5162</text>
<text x="262.7" y="148.8">22-28-5172</text>
<text x="288.6" y="144.8">A-42375-0541</text>
<text x="288.6" y="148.8">A-42375-0542</text>
<text x="320.2" y="144.8">34</text>
<text x="320.2" y="148.8">35</text>
<text x="334.7" y="144.8">22-28-5342</text>
<text x="334.7" y="148.8">22-28-5352</text>
<text x="360.6" y="144.8">A-42375-0559</text>
<text x="360.6" y="148.8">A-42375-0560</text>
<text x="33.8" y="152.7">18</text>
<text x="46.8" y="152.7">22-28-5187</text>
<text x="72.7" y="152.7">A-42375-0508</text>
<text x="104.3" y="152.7">36</text>
<text x="118.8" y="152.7">22-28-5367</text>
<text x="144.7" y="152.7">A-42375-0526</text>
<text x="249.7" y="152.8">18</text>
<text x="262.7" y="152.8">22-28-5182</text>
<text x="288.6" y="152.8">A-42375-0543</text>
<text x="320.2" y="152.8">36</text>
<text x="334.7" y="152.8">22-28-5362</text>
<text x="360.6" y="152.8">A-42375-0561</text>
<text x="33.8" y="156.7">19</text>
<text x="46.8" y="156.7">22-28-5197</text>
<text x="72.7" y="156.7">A-42375-0509</text>
<text x="249.7" y="156.8">19</text>
<text x="262.7" y="156.8">22-28-5192</text>
<text x="288.6" y="156.8">A-42375-0544</text>
<text x="332.7" y="273">B-SIZE</text>
</g>
<text font-size="3.4" x="348.3" y="273">42375</text>
<g font-size="3.2">
<text x="403.1" y="264.3">PSD</text>
<text x="411.9" y="264.3">001</text>
</g>
<g font-size="2.8">
<text x="309" y="251">CHK'D: SHRUTJ</text>
<text x="320.1" y="254.6">ISHWARG</text>
<text x="309" y="258.3">INITIAL REVISION:</text>
<text x="320.1" y="265.7">MARGULIS</text>
<text x="6.1" y="273.4">DOCUMENT STATUS</text>
<text x="37.4" y="273.4">P1</text>
<text x="45" y="273.4">RELEASE DATE</text>
<text x="70.1" y="273.4">2021/12/20</text>
<text x="88.7" y="273.4">12:18:33</text>
</g>
<g font-size="2.7">
<text x="309" y="247.3">DRWN: SHRUTJ</text>
<text x="347.4" y="247.3">2021/09/14</text>
<text x="347.4" y="250.9">2021/12/20</text>
<text x="309" y="254.6">APPR:</text>
<text x="347.4" y="254.6">2021/12/20</text>
<text x="309" y="262">DRWN: SCHAFER</text>
<text x="348.9" y="262">2003/02/11</text>
<text x="309" y="265.7">APPR:</text>
<text x="348.9" y="265.7">2004/02/27</text>
</g>
<g font-size="2.6">
<text x="268.4" y="228.6">SYMBOLS</text>
<text x="272.7" y="233.5">=</text>
<text x="276" y="233.5">0</text>
<text x="272.7" y="238.4">=</text>
<text x="276" y="238.4">0</text>
<text x="272.7" y="243.3">=</text>
<text x="276" y="243.3">0</text>
<text x="309" y="243.6">EC NO:</text>
<text x="320.1" y="243.6">689596</text>
<text x="379.8" y="243.8">KK 100 HEADER ASSY</text>
<text x="272.7" y="248.2">=</text>
<text x="276" y="248.3">0</text>
<text x="375.6" y="247.1">FLAT VERTICAL BREAKAWAY</text>
<text x="272.7" y="253.2">=</text>
<text x="276" y="253.2">0</text>
<text x="373.5" y="255.3">PRODUCT CUSTOMER DRAWING</text>
<text x="272.7" y="258.1">=</text>
<text x="272.7" y="263">=</text>
<text x="276" y="258.1">0</text>
<text x="276" y="263">0</text>
<text x="272.7" y="267.9">=</text>
<text x="276" y="267.9">0</text>
<text x="272.7" y="272.9">=</text>
<text x="276" y="272.9">0</text>
<text x="364.3" y="272.8">SEE CHART</text>
<text x="384.7" y="272.8">GENERAL MARKET</text>
<text x="414.3" y="272.8">9 OF 35</text>
</g>
<g font-size="2.3">
<text x="308.9" y="230.5">CURRENT REV DESC: GOLD LENGTH SPEC</text>
<text x="308.9" y="233.4">CHANGED AS MIN 2.54- MAX 5.54 FOR</text>
<text x="308.9" y="236.3">A-42375-0037/0071</text>
</g>
<g font-size="1.9">
<text x="279.4" y="227.3">THIS DRAWING CONTAINS INFORMATION THAT IS PROPRIETARY TO MOLEX ELECTRONIC TECHNOLOGIES, LLC AND SHOULD NOT BE USED WITHOUT WRITTEN PERMISSION</text>
<text x="282.1" y="238">GENERAL TOLERANCES</text>
<text x="284.4" y="240.4">(UNLESS SPECIFIED)</text>
<text x="292.8" y="243.8">MM</text>
<text x="301.2" y="243.8">INCH</text>
<text x="279.4" y="247">4 PLACES</text>
<text x="279.4" y="250.7">3 PLACES</text>
<text x="290.1" y="247">±</text>
<text x="290.1" y="250.7">±</text>
<text x="299.6" y="247">±</text>
<text x="299.6" y="250.7">±</text>
<text x="302.6" y="250.7">0.01</text>
<text x="279.4" y="254.4">2 PLACES</text>
<text x="290.1" y="254.4">±</text>
<text x="293.4" y="254.4">0.25</text>
<text x="299.6" y="254.4">±</text>
<text x="279.4" y="258.1">1 PLACE</text>
<text x="279.4" y="261.8">0 PLACES</text>
<text x="290.1" y="258.1">±</text>
<text x="290.1" y="261.7">±</text>
<text x="293.4" y="258.1">0.38</text>
<text x="299.6" y="258.1">±</text>
<text x="299.6" y="261.7">±</text>
<text x="282.1" y="265.4">ANGULAR TOL</text>
<text x="282.9" y="268.7">DRAFT WHERE APPLICABLE</text>
<text x="299.6" y="265.4">±</text>
<text x="302.5" y="265.4">0.5 °</text>
<text x="285.7" y="273.6">WITHIN DIMENSIONS</text>
<text x="288.1" y="271.2">MUST REMAIN</text>
</g>
<text font-size="1.7" x="419" y="258.6">REVISION</text>
<g font-size="1.5">
<text x="279.2" y="229.6">DIMENSION UNITS</text>
<text x="297.6" y="229.6">SCALE</text>
<text x="361.1" y="258.6">DOCUMENT NUMBER</text>
<text x="402.5" y="258.6">DOC TYPE</text>
<text x="410.8" y="258.6">DOC PART</text>
<text x="309.5" y="268.3">THIRD ANGLE PROJECTION</text>
<text x="334.8" y="268.3">DRAWING</text>
<text x="350.4" y="268.3">SERIES</text>
<text x="361.1" y="268.2">MATERIAL NUMBER</text>
<text x="383.2" y="268.3">CUSTOMER</text>
<text x="412.5" y="268.3">SHEET NUMBER</text>
</g>
<text font-size="1.3" x="268.9" y="272.5">C</text>
<g font-size="1.1">
<text x="5" y="276">FORMAT: Eng-lega-master-tb-prod-B</text>
<text x="5" y="277.4">REVISION: D</text>
<text x="5" y="278.8">DATE: 2018/01/18</text>
</g>
</svg>
